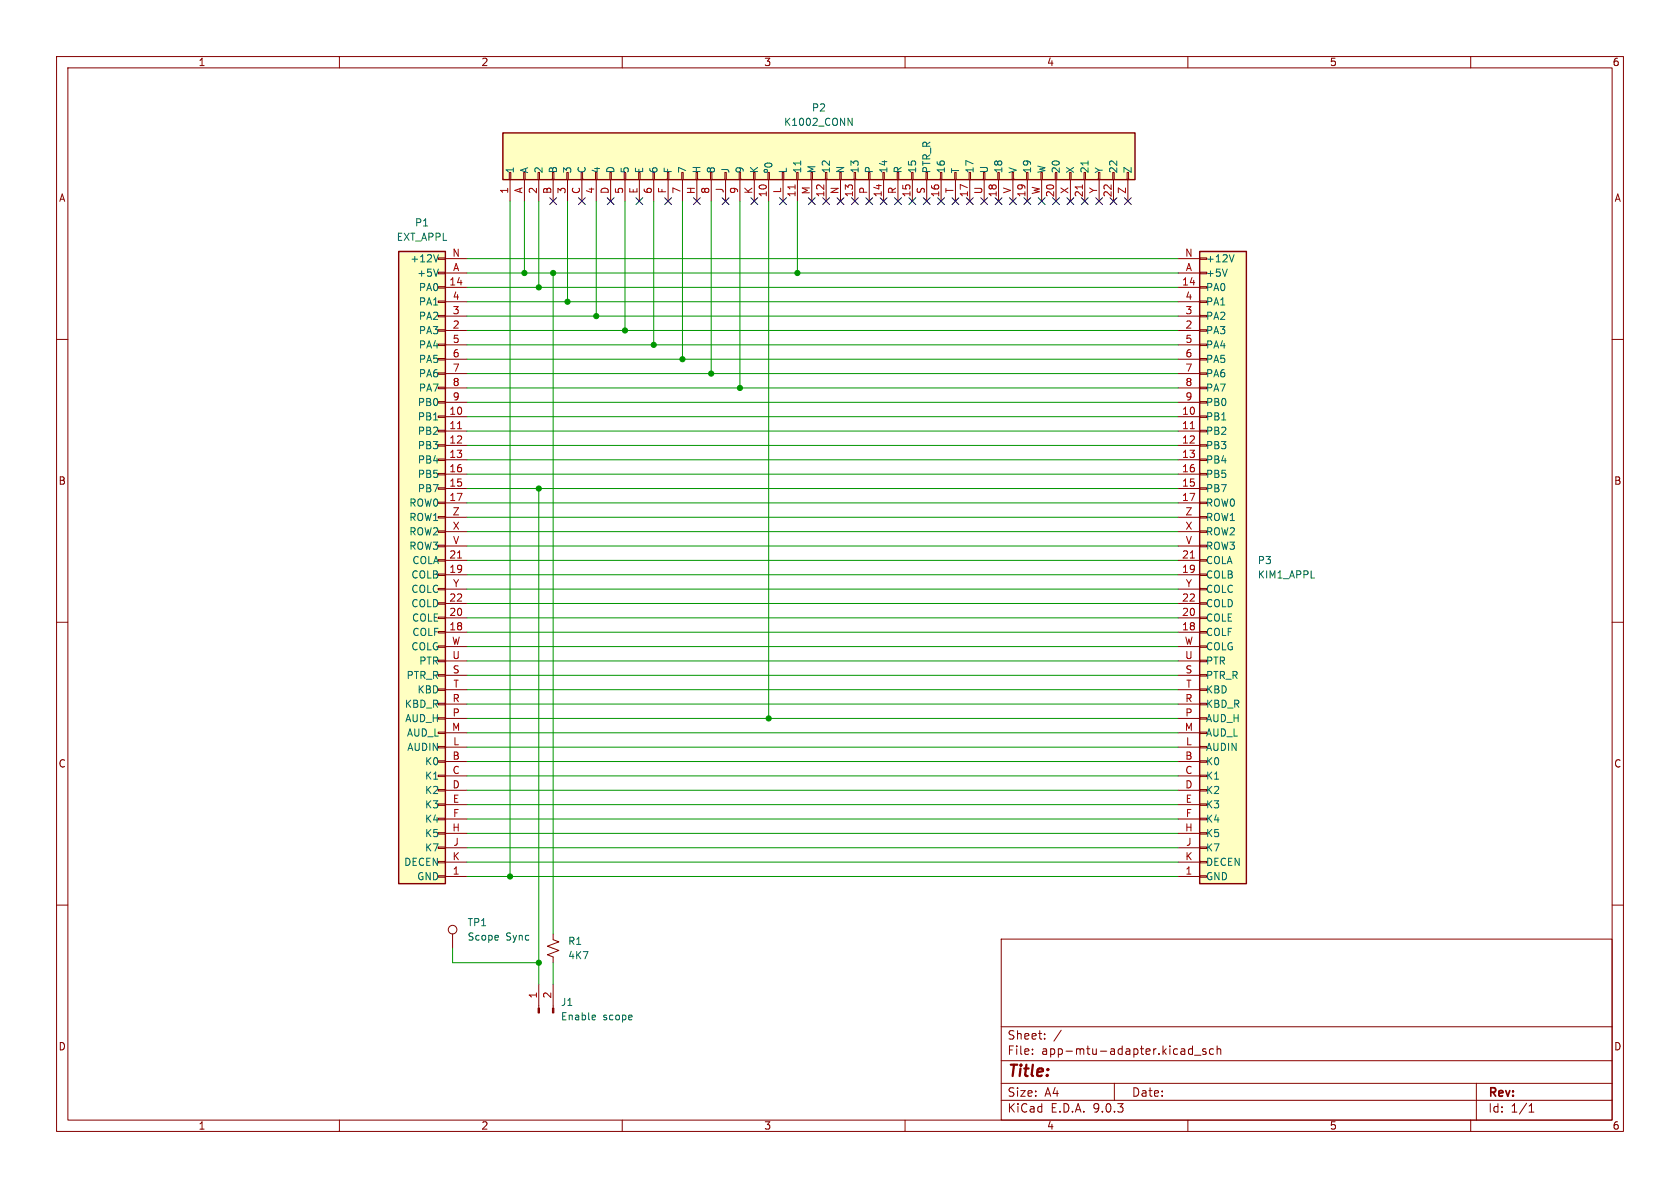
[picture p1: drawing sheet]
<svg xmlns="http://www.w3.org/2000/svg" width="297mm" height="210mm" viewBox="0 0 297 210" stroke-linecap="round" stroke-linejoin="round" font-family="sans-serif">
<g fill="none" stroke="#840000" stroke-width=".18">
<path d="M10 10h277v190h-277zM12 12h273v186h-273zM60 10v2M110 10v2M160 10v2M210 10v2M260 10v2M10 60h2M285 60h2M10 110h2M285 110h2M10 160h2"/>
<path d="M177 166h108v32h-108zM285 160h2M60 198v2M110 198v2M160 198v2M177 194.5h108M177 191.5h108M177 187.5h108M177 181.5h108M182.5 186.3v.1M182.5 185.5v.1M184.7 183.6v.1"/>
<path d="M184.7 182.8v.1M187.6 182.1l-1.3 2M197 191.5v3M210 198v2M210.8 184.9v1.5M210.8 185.5l-.4-.1-.3 .3v.4l.1 .2h.6M211.2 186.5h1.1M213.2 185.5l-.4-.1-.2 .2 .1 .2 .5 .2v.3h-.6M214.5 185.5l-.4-.1-.3 .3v.4l.2 .2h.5M215.2 185.5l.2-.1 .3 .1 .1 .9M215.2 184.9v1.5M260 198v2"/>
<path d="M261 191.5v6.5M270.3 196.6h.9M270.3 195.5l.4-.4v1.5"/>
</g>
<path d="M88.9 23.5h111.8v8.3h-111.8z" fill="#ffffc2"/>
<path d="M88.9 23.5h111.8v8.3h-111.8z" fill="none" stroke="#840000" stroke-width=".25"/>
<g fill="none" stroke="#840000" stroke-width=".18">
<path d="M90 30.5h.3v1.3h-.3zM90.2 31.8v3.8M92.6 30.5h.2v1.3h-.2zM92.7 31.8v3.8M95.1 30.5h.3v1.3h-.3zM95.2 31.8v3.8M97.7 30.5h.2v1.3h-.2zM97.8 31.8v3.8M100.2 30.5h.3v1.3h-.3zM100.3 31.8v3.8M102.7 30.5h.3v1.3h-.3zM102.9 31.8v3.8"/>
<path d="M105.3 30.5h.2v1.3h-.2zM105.4 31.8v3.8M107.8 30.5h.3v1.3h-.3zM107.9 31.8v3.8M110.4 30.5h.2v1.3h-.2zM110.5 31.8v3.8M112.9 30.5h.3v1.3h-.3zM113 31.8v3.8M115.4 30.5h.3v1.3h-.3zM115.6 31.8v3.8M118 30.5h.2v1.3h-.2zM118.1 31.8v3.8"/>
<path d="M120.5 30.5h.3v1.3h-.3zM120.6 31.8v3.8M123.1 30.5h.2v1.3h-.2zM123.2 31.8v3.8M125.6 30.5h.3v1.3h-.3zM125.7 31.8v3.8M128.1 30.5h.3v1.3h-.3zM128.3 31.8v3.8M130.7 30.5h.2v1.3h-.2zM130.8 31.8v3.8M133.2 30.5h.3v1.3h-.3zM133.3 31.8v3.8"/>
<path d="M135.8 30.5h.2v1.3h-.2zM135.9 31.8v3.8M138.3 30.5h.3v1.3h-.3zM138.4 31.8v3.8M140.8 30.5h.3v1.3h-.3zM141 31.8v3.8M143.4 30.5h.2v1.3h-.2zM143.5 31.8v3.8M145.9 30.5h.3v1.3h-.3zM146 31.8v3.8M148.5 30.5h.2v1.3h-.2zM148.6 31.8v3.8"/>
<path d="M151 30.5h.3v1.3h-.3zM151.1 31.8v3.8M153.5 30.5h.3v1.3h-.3zM153.7 31.8v3.8M156.1 30.5h.2v1.3h-.2zM156.2 31.8v3.8M158.6 30.5h.3v1.3h-.3zM158.7 31.8v3.8M161.2 30.5h.2v1.3h-.2zM161.3 31.8v3.8M163.7 30.5h.3v1.3h-.3zM163.8 31.8v3.8"/>
<path d="M166.2 30.5h.3v1.3h-.3zM166.4 31.8v3.8M168.8 30.5h.2v1.3h-.2zM168.9 31.8v3.8M171.3 30.5h.3v1.3h-.3zM171.4 31.8v3.8M173.9 30.5h.2v1.3h-.2zM174 31.8v3.8M176.4 30.5h.3v1.3h-.3zM176.5 31.8v3.8M178.9 30.5h.3v1.3h-.3zM179.1 31.8v3.8"/>
<path d="M181.5 30.5h.2v1.3h-.2zM181.6 31.8v3.8M184 30.5h.3v1.3h-.3zM184.1 31.8v3.8M186.6 30.5h.2v1.3h-.2zM186.7 31.8v3.8M189.1 30.5h.3v1.3h-.3zM189.2 31.8v3.8M191.6 30.5h.3v1.3h-.3zM191.8 31.8v3.8M194.2 30.5h.2v1.3h-.2zM194.3 31.8v3.8"/>
<path d="M196.7 30.5h.3v1.3h-.3zM196.8 31.8v3.8M199.3 30.5h.2v1.3h-.2zM199.4 31.8v3.8M95.2 174v4.2M97.8 165.1v1l1 .4-2 .8 2 .7-2 .8 1 .4v1M97.8 174v4.2"/>
</g>
<path d="M135.1 30h.5v.4h-.5zM135.3 29a.75 .75 0 0 1 1.2 .2 .72 .72 0 0 1-1.3-.1zM141.5 28.5v.7M149.9 20.9l.7 1.3v-1.3M192.3 28.5v.7M105.1 179.4l.2 .3-.6 .2M105.2 180.2l-.1 .1" fill="none" stroke="#006464" stroke-width=".18"/>
<path d="M140.6 32.7v.7M191.4 32.7v.7" fill="none" stroke="#a90000" stroke-width=".18"/>
<g fill="#840000" stroke="#840000" stroke-width=".18">
<path d="M95.1 178.2h.3v.9h-.3z"/>
<path d="M97.7 178.2h.2v.9h-.2z"/>
</g>
<path d="M70.5 44.5h8.2v111.7h-8.2z" fill="#ffffc2"/>
<path d="M70.5 44.5h8.2v111.7h-8.2z" fill="none" stroke="#840000" stroke-width=".25"/>
<g fill="none" stroke="#840000" stroke-width=".18">
<path d="M77.5 45.6h1.2v.2h-1.2zM77.5 48.1h1.2v.3h-1.2zM77.5 50.7h1.2v.2h-1.2zM77.5 53.2h1.2v.3h-1.2zM77.5 55.8h1.2v.2h-1.2zM77.5 58.3h1.2v.2h-1.2zM78.7 45.7h3.8M78.7 48.3h3.8M78.7 50.8h3.8M78.7 53.3h3.8M78.7 55.9h3.8M78.7 58.4h3.8"/>
<path d="M77.5 60.8h1.2v.3h-1.2zM77.5 63.4h1.2v.2h-1.2zM77.5 65.9h1.2v.3h-1.2zM77.5 68.5h1.2v.2h-1.2zM77.5 71h1.2v.2h-1.2zM77.5 73.5h1.2v.3h-1.2zM77.5 76.1h1.2v.2h-1.2zM77.5 78.6h1.2v.3h-1.2zM78.7 61h3.8M78.7 63.5h3.8M78.7 66h3.8M78.7 68.6h3.8"/>
<path d="M78.7 71.1h3.8M78.7 73.7h3.8M78.7 76.2h3.8M78.7 78.7h3.8M77.5 81.2h1.2v.2h-1.2zM77.5 83.7h1.2v.2h-1.2zM77.5 86.2h1.2v.3h-1.2zM77.5 88.8h1.2v.2h-1.2zM77.5 91.3h1.2v.3h-1.2zM77.5 93.9h1.2v.2h-1.2zM77.5 96.4h1.2v.2h-1.2zM77.5 98.9h1.2v.3h-1.2z"/>
<path d="M78.7 81.3h3.8M78.7 83.8h3.8M78.7 86.4h3.8M78.7 88.9h3.8M78.7 91.4h3.8M78.7 94h3.8M78.7 96.5h3.8M78.7 99.1h3.8M77.5 101.5h1.2v.2h-1.2zM77.5 104h1.2v.3h-1.2zM77.5 106.6h1.2v.2h-1.2zM77.5 109.1h1.2v.2h-1.2z"/>
<path d="M77.5 111.6h1.2v.3h-1.2zM77.5 114.2h1.2v.2h-1.2zM77.5 116.7h1.2v.3h-1.2zM77.5 119.3h1.2v.2h-1.2zM78.7 101.6h3.8M78.7 104.1h3.8M78.7 106.7h3.8M78.7 109.2h3.8M78.7 111.8h3.8M78.7 114.3h3.8M78.7 116.8h3.8M78.7 119.4h3.8"/>
<path d="M77.5 121.8h1.2v.2h-1.2zM77.5 124.3h1.2v.3h-1.2zM77.5 126.9h1.2v.2h-1.2zM77.5 129.4h1.2v.3h-1.2zM77.5 132h1.2v.2h-1.2zM77.5 134.5h1.2v.2h-1.2zM77.5 137h1.2v.3h-1.2zM77.5 139.6h1.2v.2h-1.2zM78.7 121.9h3.8M78.7 124.5h3.8M78.7 127h3.8M78.7 129.5h3.8"/>
<path d="M78.7 132.1h3.8M78.7 134.6h3.8M78.7 137.2h3.8M78.7 139.7h3.8M77.5 142.1h1.2v.3h-1.2zM77.5 144.7h1.2v.2h-1.2zM77.5 147.2h1.2v.2h-1.2zM77.5 149.7h1.2v.3h-1.2zM77.5 152.3h1.2v.2h-1.2zM77.5 154.8h1.2v.3h-1.2zM78.7 142.2h3.8M78.7 144.8h3.8"/>
<path d="M78.7 147.3h3.8M78.7 149.9h3.8M78.7 152.4h3.8M78.7 154.9h3.8M80 165.1v2.5"/>
<circle cx="80" cy="164.3" r=".76"/>
</g>
<path d="M77.5 45l-.4 1.3M77.5 47.6l-.4 1.2" fill="none" stroke="#006464" stroke-width=".18"/>
<path d="M80.9 75.8h.7M80.9 98.6h.7" fill="none" stroke="#a90000" stroke-width=".18"/>
<path d="M212.1 44.5h8.2v111.7h-8.2z" fill="#ffffc2"/>
<path d="M212.1 44.5h8.2v111.7h-8.2z" fill="none" stroke="#840000" stroke-width=".25"/>
<g fill="none" stroke="#840000" stroke-width=".18">
<path d="M208.3 45.7h3.8M208.3 48.3h3.8M208.3 50.8h3.8M208.3 53.3h3.8M208.3 55.9h3.8M208.3 58.4h3.8M212.1 45.6h1.3v.2h-1.3zM212.1 48.1h1.3v.3h-1.3zM212.1 50.7h1.3v.2h-1.3zM212.1 53.2h1.3v.3h-1.3zM212.1 55.8h1.3v.2h-1.3zM212.1 58.3h1.3v.2h-1.3z"/>
<path d="M208.3 61h3.8M208.3 63.5h3.8M208.3 66h3.8M208.3 68.6h3.8M208.3 71.1h3.8M208.3 73.7h3.8M208.3 76.2h3.8M208.3 78.7h3.8M212.1 60.8h1.3v.3h-1.3zM212.1 63.4h1.3v.2h-1.3zM212.1 65.9h1.3v.3h-1.3zM212.1 68.5h1.3v.2h-1.3z"/>
<path d="M212.1 71h1.3v.2h-1.3zM212.1 73.5h1.3v.3h-1.3zM212.1 76.1h1.3v.2h-1.3zM212.1 78.6h1.3v.3h-1.3zM208.3 81.3h3.8M208.3 83.8h3.8M208.3 86.4h3.8M208.3 88.9h3.8M208.3 91.4h3.8M208.3 94h3.8M208.3 96.5h3.8M208.3 99.1h3.8"/>
<path d="M212.1 81.2h1.3v.2h-1.3zM212.1 83.7h1.3v.2h-1.3zM212.1 86.2h1.3v.3h-1.3zM212.1 88.8h1.3v.2h-1.3zM212.1 91.3h1.3v.3h-1.3zM212.1 93.9h1.3v.2h-1.3zM212.1 96.4h1.3v.2h-1.3zM212.1 98.9h1.3v.3h-1.3zM208.3 101.6h3.8M208.3 104.1h3.8M208.3 106.7h3.8M208.3 109.2h3.8"/>
<path d="M208.3 111.8h3.8M208.3 114.3h3.8M208.3 116.8h3.8M208.3 119.4h3.8M212.1 101.5h1.3v.2h-1.3zM212.1 104h1.3v.3h-1.3zM212.1 106.6h1.3v.2h-1.3zM212.1 109.1h1.3v.2h-1.3zM212.1 111.6h1.3v.3h-1.3zM212.1 114.2h1.3v.2h-1.3zM212.1 116.7h1.3v.3h-1.3zM212.1 119.3h1.3v.2h-1.3z"/>
<path d="M208.3 121.9h3.8M208.3 124.5h3.8M208.3 127h3.8M208.3 129.5h3.8M208.3 132.1h3.8M208.3 134.6h3.8M208.3 137.2h3.8M208.3 139.7h3.8M212.1 121.8h1.3v.2h-1.3zM212.1 124.3h1.3v.3h-1.3zM212.1 126.9h1.3v.2h-1.3zM212.1 129.4h1.3v.3h-1.3z"/>
<path d="M212.1 132h1.3v.2h-1.3zM212.1 134.5h1.3v.2h-1.3zM212.1 137h1.3v.3h-1.3zM212.1 139.6h1.3v.2h-1.3zM208.3 142.2h3.8M208.3 144.8h3.8M208.3 147.3h3.8M208.3 149.9h3.8M208.3 152.4h3.8M208.3 154.9h3.8M212.1 142.1h1.3v.3h-1.3zM212.1 144.7h1.3v.2h-1.3z"/>
<path d="M212.1 147.2h1.3v.2h-1.3zM212.1 149.7h1.3v.3h-1.3zM212.1 152.3h1.3v.2h-1.3zM212.1 154.8h1.3v.3h-1.3z"/>
</g>
<path d="M217 47.6l-.5 1.2M218.2 45l-.5 1.3" fill="none" stroke="#006464" stroke-width=".18"/>
<path d="M210.4 75.8h.8M210.4 98.6h.8" fill="none" stroke="#a90000" stroke-width=".18"/>
<g fill="none" stroke="#009600" stroke-width=".18">
<path d="M90.2 35.6v119.3M92.7 35.6v12.7M95.2 35.6v15.2M100.3 35.6v17.7M105.4 35.6v20.3M110.5 35.6v22.8M115.6 35.6v25.4M120.6 35.6v27.9M125.7 35.6v30.4M130.8 35.6v33M135.9 35.6v91.4M141 35.6v12.7"/>
<path d="M82.5 48.3h125.8M82.5 58.4h125.8M82.5 55.9h125.8M82.5 50.8h125.8M82.5 45.7h125.8M82.5 53.3h125.8M97.8 48.3v116.8M82.5 71.1h125.8M82.5 63.5h125.8M82.5 66h125.8M82.5 61h125.8M82.5 73.7h125.8"/>
<path d="M82.5 68.6h125.8M82.5 76.2h125.8M82.5 78.7h125.8M82.5 99.1h125.8M82.5 96.5h125.8M82.5 94h125.8M82.5 86.4h125.8M82.5 88.9h125.8M82.5 91.4h125.8M82.5 83.8h125.8M82.5 81.3h125.8M95.2 86.4v87.6"/>
<path d="M82.5 116.8h125.8M82.5 119.4h125.8M82.5 114.3h125.8M82.5 109.2h125.8M82.5 111.8h125.8M82.5 101.6h125.8M82.5 104.1h125.8M82.5 106.7h125.8M82.5 127h125.8M82.5 139.7h125.8M82.5 124.5h125.8M82.5 121.9h125.8"/>
<path d="M82.5 134.6h125.8M82.5 137.2h125.8M82.5 129.5h125.8M82.5 132.1h125.8M82.5 154.9h125.8M82.5 144.8h125.8M82.5 142.2h125.8M82.5 152.4h125.8M82.5 147.3h125.8M82.5 149.9h125.8M80 167.6v2.6h15.2M97.8 170.2v3.8"/>
</g>
<g fill="none" stroke="#000084" stroke-width=".18">
<path d="M97.2 35l1.2 1.2M98.4 35l-1.2 1.2M102.3 35l1.2 1.2M103.5 35l-1.2 1.2M107.3 35l1.3 1.2M108.6 35l-1.3 1.2M112.4 35l1.2 1.2M113.6 35l-1.2 1.2M117.5 35l1.2 1.2M118.7 35l-1.2 1.2M122.6 35l1.2 1.2M123.8 35l-1.2 1.2"/>
<path d="M127.7 35l1.2 1.2M128.9 35l-1.2 1.2M132.7 35l1.3 1.2M134 35l-1.3 1.2M137.8 35l1.2 1.2M139 35l-1.2 1.2M142.9 35l1.2 1.2M144.1 35l-1.2 1.2M145.4 35l1.3 1.2M146.7 35l-1.3 1.2M148 35l1.2 1.2M149.2 35l-1.2 1.2"/>
<path d="M150.5 35l1.2 1.2M151.7 35l-1.2 1.2M153.1 35l1.2 1.2M154.3 35l-1.2 1.2M155.6 35l1.2 1.2M156.8 35l-1.2 1.2M158.1 35l1.3 1.2M159.4 35l-1.3 1.2M160.7 35l1.2 1.2M161.9 35l-1.2 1.2M163.2 35l1.2 1.2M164.4 35l-1.2 1.2"/>
<path d="M165.8 35l1.2 1.2M167 35l-1.2 1.2M168.3 35l1.2 1.2M169.5 35l-1.2 1.2M170.8 35l1.3 1.2M172.1 35l-1.3 1.2M173.4 35l1.2 1.2M174.6 35l-1.2 1.2M175.9 35l1.2 1.2M177.1 35l-1.2 1.2M178.5 35l1.2 1.2M179.7 35l-1.2 1.2"/>
<path d="M181 35l1.2 1.2M182.2 35l-1.2 1.2M183.5 35l1.3 1.2M184.8 35l-1.3 1.2M186.1 35l1.2 1.2M187.3 35l-1.2 1.2M188.6 35l1.2 1.2M189.8 35l-1.2 1.2M191.2 35l1.2 1.2M192.4 35l-1.2 1.2M193.7 35l1.2 1.2M194.9 35l-1.2 1.2"/>
<path d="M196.2 35l1.3 1.2M197.5 35l-1.3 1.2M198.8 35l1.2 1.2M200 35l-1.2 1.2"/>
</g>
<g fill="#009600" stroke="#009600" stroke-width=".18">
<circle cx="135.9" cy="127" r=".46"/>
<circle cx="141" cy="48.3" r=".46"/>
<circle cx="92.7" cy="48.3" r=".46"/>
<circle cx="130.8" cy="68.6" r=".46"/>
<circle cx="125.7" cy="66" r=".46"/>
<circle cx="95.2" cy="86.4" r=".46"/>
<circle cx="97.8" cy="48.3" r=".46"/>
<circle cx="95.2" cy="50.8" r=".46"/>
<circle cx="120.6" cy="63.5" r=".46"/>
<circle cx="115.6" cy="61" r=".46"/>
<circle cx="100.3" cy="53.3" r=".46"/>
<circle cx="105.4" cy="55.9" r=".46"/>
<circle cx="110.5" cy="58.4" r=".46"/>
<circle cx="95.2" cy="170.2" r=".46"/>
<circle cx="90.2" cy="154.9" r=".46"/>
</g>
<text font-size="2.8" fill="#840000" x="178" y="190.9">Title:</text>
<g font-size="2.1" fill="#840000">
<text x="178" y="184">Sheet:</text>
<text x="178" y="186.7">File:</text>
<text x="184.1" y="186.7">app-mtu-adapter.kicad_sch</text>
<text x="178" y="196.9">KiCad</text>
<text x="178" y="194.1">Size:</text>
<text x="184.7" y="194.1">A4</text>
<text x="185.7" y="196.9">E.D.A.</text>
<text x="193.3" y="196.9">9.0.3</text>
<text x="200" y="194.1">Date:</text>
<text x="263" y="194.3">Rev:</text>
<text x="263" y="196.9">Id:</text>
<text x="267.1" y="196.9">1/1</text>
</g>
<g font-size="1.8" fill="#840000">
<text x="35" y="11.9">1</text>
<text x="85" y="11.9">2</text>
<text x="135" y="11.9">3</text>
<text x="185" y="11.9">4</text>
<text x="235" y="11.9">5</text>
<text x="285" y="11.9">6</text>
<text x="10.3" y="35.9">A</text>
<text x="285.3" y="35.9">A</text>
<text x="10.3" y="85.9">B</text>
<text x="285.3" y="85.9">B</text>
<text x="10.3" y="135.9">C</text>
<text x="285.3" y="135.9">C</text>
<text x="10.3" y="185.9">D</text>
<text x="285.3" y="185.9">D</text>
<text x="35" y="199.9">1</text>
<text x="85" y="199.9">2</text>
<text x="135" y="199.9">3</text>
<text x="185" y="199.9">4</text>
<text x="235" y="199.9">5</text>
<text x="285" y="199.9">6</text>
</g>
<g font-size="1.8" fill="#006464">
<text x="138.5" y="22.5">K1002_CONN</text>
<text x="143.4" y="19.9">P2</text>
<text x="91" y="30.7" transform="rotate(-90 91 30.7)">1</text>
<text x="93.6" y="30.7" transform="rotate(-90 93.6 30.7)">A</text>
<text x="96.1" y="30.7" transform="rotate(-90 96.1 30.7)">2</text>
<text x="98.7" y="30.7" transform="rotate(-90 98.7 30.7)">B</text>
<text x="101.2" y="30.7" transform="rotate(-90 101.2 30.7)">3</text>
<text x="103.7" y="30.7" transform="rotate(-90 103.7 30.7)">C</text>
<text x="106.3" y="30.7" transform="rotate(-90 106.3 30.7)">4</text>
<text x="108.8" y="30.7" transform="rotate(-90 108.8 30.7)">D</text>
<text x="111.4" y="30.7" transform="rotate(-90 111.4 30.7)">5</text>
<text x="113.9" y="30.7" transform="rotate(-90 113.9 30.7)">E</text>
<text x="116.4" y="30.7" transform="rotate(-90 116.4 30.7)">6</text>
<text x="119" y="30.7" transform="rotate(-90 119 30.7)">F</text>
<text x="121.5" y="30.7" transform="rotate(-90 121.5 30.7)">7</text>
<text x="124.1" y="30.7" transform="rotate(-90 124.1 30.7)">H</text>
<text x="126.6" y="30.7" transform="rotate(-90 126.6 30.7)">8</text>
<text x="129.1" y="30.7" transform="rotate(-90 129.1 30.7)">J</text>
<text x="131.7" y="30.7" transform="rotate(-90 131.7 30.7)">9</text>
<text x="134.2" y="30.7" transform="rotate(-90 134.2 30.7)">K</text>
<text x="139.3" y="30.7" transform="rotate(-90 139.3 30.7)">L</text>
<text x="141.8" y="30.7" transform="rotate(-90 141.8 30.7)">11</text>
<text x="144.4" y="30.7" transform="rotate(-90 144.4 30.7)">M</text>
<text x="146.9" y="30.7" transform="rotate(-90 146.9 30.7)">12</text>
<text x="149.5" y="30.7" transform="rotate(-90 149.5 30.7)">N</text>
<text x="152" y="30.7" transform="rotate(-90 152 30.7)">13</text>
<text x="154.5" y="30.7" transform="rotate(-90 154.5 30.7)">P</text>
<text x="157.1" y="30.7" transform="rotate(-90 157.1 30.7)">14</text>
<text x="159.6" y="30.7" transform="rotate(-90 159.6 30.7)">R</text>
<text x="162.2" y="30.7" transform="rotate(-90 162.2 30.7)">15</text>
<text x="164.7" y="30.7" transform="rotate(-90 164.7 30.7)">PTR_R</text>
<text x="167.2" y="30.7" transform="rotate(-90 167.2 30.7)">16</text>
<text x="169.8" y="30.7" transform="rotate(-90 169.8 30.7)">T</text>
<text x="172.3" y="30.7" transform="rotate(-90 172.3 30.7)">17</text>
<text x="174.9" y="30.7" transform="rotate(-90 174.9 30.7)">U</text>
<text x="177.4" y="30.7" transform="rotate(-90 177.4 30.7)">18</text>
<text x="179.9" y="30.7" transform="rotate(-90 179.9 30.7)">V</text>
<text x="182.5" y="30.7" transform="rotate(-90 182.5 30.7)">19</text>
<text x="185" y="30.7" transform="rotate(-90 185 30.7)">W</text>
<text x="187.6" y="30.7" transform="rotate(-90 187.6 30.7)">20</text>
<text x="190.1" y="30.7" transform="rotate(-90 190.1 30.7)">X</text>
<text x="192.6" y="30.7" transform="rotate(-90 192.6 30.7)">21</text>
<text x="195.2" y="30.7" transform="rotate(-90 195.2 30.7)">Y</text>
<text x="197.7" y="30.7" transform="rotate(-90 197.7 30.7)">22</text>
<text x="200.3" y="30.7" transform="rotate(-90 200.3 30.7)">Z</text>
<text x="73.3" y="40.2">P1</text>
<text x="70" y="42.8">EXT_APPL</text>
<text x="72.4" y="46.6">+12V</text>
<text x="213.1" y="46.6">+12V</text>
<text x="73.7" y="49.1">+5V</text>
<text x="74" y="51.7">PA0</text>
<text x="213.1" y="49.1">+5V</text>
<text x="213.1" y="51.7">PA0</text>
<text x="74" y="54.2">PA1</text>
<text x="74" y="56.7">PA2</text>
<text x="74" y="59.3">PA3</text>
<text x="213.1" y="54.2">PA1</text>
<text x="213.1" y="56.7">PA2</text>
<text x="213.1" y="59.3">PA3</text>
<text x="74" y="61.8">PA4</text>
<text x="74" y="64.4">PA5</text>
<text x="213.1" y="61.8">PA4</text>
<text x="213.1" y="64.4">PA5</text>
<text x="73.8" y="72">PB0</text>
<text x="74" y="66.9">PA6</text>
<text x="74" y="69.4">PA7</text>
<text x="213.1" y="66.9">PA6</text>
<text x="213.1" y="69.4">PA7</text>
<text x="213.1" y="72">PB0</text>
<text x="73.8" y="74.5">PB1</text>
<text x="73.8" y="77.1">PB2</text>
<text x="213.1" y="74.5">PB1</text>
<text x="213.1" y="77.1">PB2</text>
<text x="73.8" y="79.6">PB3</text>
<text x="73.8" y="82.1">PB4</text>
<text x="213.1" y="79.6">PB3</text>
<text x="213.1" y="82.1">PB4</text>
<text x="72.3" y="89.8">ROW0</text>
<text x="73.8" y="84.7">PB5</text>
<text x="73.8" y="87.2">PB7</text>
<text x="213.1" y="84.7">PB5</text>
<text x="213.1" y="87.2">PB7</text>
<text x="213.1" y="89.8">ROW0</text>
<text x="72.3" y="92.3">ROW1</text>
<text x="72.3" y="94.8">ROW2</text>
<text x="213.1" y="92.3">ROW1</text>
<text x="213.1" y="94.8">ROW2</text>
<text x="72.3" y="97.4">ROW3</text>
<text x="72.8" y="99.9">COLA</text>
<text x="213.1" y="97.4">ROW3</text>
<text x="213.1" y="99.9">COLA</text>
<text x="222.3" y="99.9">P3</text>
<text x="72.6" y="102.5">COLB</text>
<text x="72.6" y="105">COLC</text>
<text x="72.6" y="107.5">COLD</text>
<text x="213.1" y="102.5">COLB</text>
<text x="213.1" y="105">COLC</text>
<text x="213.1" y="107.5">COLD</text>
<text x="222.3" y="102.5">KIM1_APPL</text>
<text x="72.7" y="110.1">COLE</text>
<text x="72.8" y="112.6">COLF</text>
<text x="213.1" y="110.1">COLE</text>
<text x="213.1" y="112.6">COLF</text>
<text x="72.6" y="115.2">COLG</text>
<text x="74" y="117.7">PTR</text>
<text x="213.1" y="115.2">COLG</text>
<text x="213.1" y="117.7">PTR</text>
<text x="71.5" y="125.3">KBD_R</text>
<text x="71.8" y="120.2">PTR_R</text>
<text x="73.7" y="122.8">KBD</text>
<text x="213.1" y="120.2">PTR_R</text>
<text x="213.1" y="122.8">KBD</text>
<text x="213.1" y="125.3">KBD_R</text>
<text x="71.5" y="127.9">AUD_H</text>
<text x="71.8" y="130.4">AUD_L</text>
<text x="213.1" y="127.9">AUD_H</text>
<text x="213.1" y="130.4">AUD_L</text>
<text x="71.9" y="132.9">AUDIN</text>
<text x="75" y="135.5">K0</text>
<text x="213.1" y="132.9">AUDIN</text>
<text x="213.1" y="135.5">K0</text>
<text x="75" y="138">K1</text>
<text x="75" y="140.6">K2</text>
<text x="75" y="143.1">K3</text>
<text x="213.1" y="138">K1</text>
<text x="213.1" y="140.6">K2</text>
<text x="213.1" y="143.1">K3</text>
<text x="75" y="145.6">K4</text>
<text x="75" y="148.2">K5</text>
<text x="213.1" y="145.6">K4</text>
<text x="213.1" y="148.2">K5</text>
<text x="71.4" y="153.3">DECEN</text>
<text x="73.7" y="155.8">GND</text>
<text x="75" y="150.7">K7</text>
<text x="213.1" y="150.7">K7</text>
<text x="213.1" y="153.3">DECEN</text>
<text x="213.1" y="155.8">GND</text>
<text x="82.6" y="163.9">TP1</text>
<text x="82.6" y="166.5">Scope</text>
<text x="89.4" y="166.5">Sync</text>
<text x="100.3" y="167.2">R1</text>
<text x="100.3" y="169.8">4K7</text>
<text x="99.1" y="178">J1</text>
<text x="99.1" y="180.6">Enable</text>
<text x="106.6" y="180.6">scope</text>
</g>
<g font-size="1.8" fill="#a90000">
<text x="89.9" y="34.4" transform="rotate(-90 89.9 34.4)">1</text>
<text x="92.5" y="34.3" transform="rotate(-90 92.5 34.3)">A</text>
<text x="95" y="34.4" transform="rotate(-90 95 34.4)">2</text>
<text x="97.5" y="34.4" transform="rotate(-90 97.5 34.4)">B</text>
<text x="100.1" y="34.4" transform="rotate(-90 100.1 34.4)">3</text>
<text x="102.6" y="34.4" transform="rotate(-90 102.6 34.4)">C</text>
<text x="105.2" y="34.4" transform="rotate(-90 105.2 34.4)">4</text>
<text x="107.7" y="34.4" transform="rotate(-90 107.7 34.4)">D</text>
<text x="110.2" y="34.4" transform="rotate(-90 110.2 34.4)">5</text>
<text x="112.8" y="34.3" transform="rotate(-90 112.8 34.3)">E</text>
<text x="115.3" y="34.4" transform="rotate(-90 115.3 34.4)">6</text>
<text x="117.9" y="34.3" transform="rotate(-90 117.9 34.3)">F</text>
<text x="120.4" y="34.4" transform="rotate(-90 120.4 34.4)">7</text>
<text x="122.9" y="34.4" transform="rotate(-90 122.9 34.4)">H</text>
<text x="125.5" y="34.4" transform="rotate(-90 125.5 34.4)">8</text>
<text x="128" y="34.2" transform="rotate(-90 128 34.2)">J</text>
<text x="130.6" y="34.4" transform="rotate(-90 130.6 34.4)">9</text>
<text x="133.1" y="34.4" transform="rotate(-90 133.1 34.4)">K</text>
<text x="135.6" y="35" transform="rotate(-90 135.6 35)">10</text>
<text x="138.2" y="34.3" transform="rotate(-90 138.2 34.3)">L</text>
<text x="140.7" y="35" transform="rotate(-90 140.7 35)">11</text>
<text x="143.3" y="34.5" transform="rotate(-90 143.3 34.5)">M</text>
<text x="145.8" y="35" transform="rotate(-90 145.8 35)">12</text>
<text x="148.3" y="34.4" transform="rotate(-90 148.3 34.4)">N</text>
<text x="150.9" y="35" transform="rotate(-90 150.9 35)">13</text>
<text x="153.4" y="34.4" transform="rotate(-90 153.4 34.4)">P</text>
<text x="156" y="35" transform="rotate(-90 156 35)">14</text>
<text x="158.5" y="34.4" transform="rotate(-90 158.5 34.4)">R</text>
<text x="161" y="35" transform="rotate(-90 161 35)">15</text>
<text x="163.6" y="34.4" transform="rotate(-90 163.6 34.4)">S</text>
<text x="166.1" y="35" transform="rotate(-90 166.1 35)">16</text>
<text x="168.7" y="34.2" transform="rotate(-90 168.7 34.2)">T</text>
<text x="171.2" y="35" transform="rotate(-90 171.2 35)">17</text>
<text x="173.7" y="34.4" transform="rotate(-90 173.7 34.4)">U</text>
<text x="176.3" y="35" transform="rotate(-90 176.3 35)">18</text>
<text x="178.8" y="34.3" transform="rotate(-90 178.8 34.3)">V</text>
<text x="181.4" y="35" transform="rotate(-90 181.4 35)">19</text>
<text x="183.9" y="34.5" transform="rotate(-90 183.9 34.5)">W</text>
<text x="186.4" y="35" transform="rotate(-90 186.4 35)">20</text>
<text x="189" y="34.4" transform="rotate(-90 189 34.4)">X</text>
<text x="191.5" y="35" transform="rotate(-90 191.5 35)">21</text>
<text x="194.1" y="34.3" transform="rotate(-90 194.1 34.3)">Y</text>
<text x="196.6" y="35" transform="rotate(-90 196.6 35)">22</text>
<text x="199.1" y="34.4" transform="rotate(-90 199.1 34.4)">Z</text>
<text x="79.9" y="45.5">N</text>
<text x="209.4" y="45.5">N</text>
<text x="79.3" y="50.5">14</text>
<text x="79.9" y="53.1">4</text>
<text x="80" y="48">A</text>
<text x="208.9" y="50.5">14</text>
<text x="209.5" y="53.1">4</text>
<text x="209.5" y="48">A</text>
<text x="79.9" y="55.6">3</text>
<text x="79.9" y="58.2">2</text>
<text x="209.5" y="55.6">3</text>
<text x="209.5" y="58.2">2</text>
<text x="79.9" y="60.7">5</text>
<text x="79.9" y="63.2">6</text>
<text x="79.9" y="65.8">7</text>
<text x="209.5" y="60.7">5</text>
<text x="209.5" y="63.2">6</text>
<text x="209.5" y="65.8">7</text>
<text x="79.9" y="68.3">8</text>
<text x="79.9" y="70.9">9</text>
<text x="209.5" y="68.3">8</text>
<text x="209.5" y="70.9">9</text>
<text x="79.3" y="73.4">10</text>
<text x="79.3" y="75.9">11</text>
<text x="208.9" y="73.4">10</text>
<text x="208.9" y="75.9">11</text>
<text x="79.3" y="78.5">12</text>
<text x="79.3" y="81">13</text>
<text x="79.3" y="83.6">16</text>
<text x="208.9" y="78.5">12</text>
<text x="208.9" y="81">13</text>
<text x="208.9" y="83.6">16</text>
<text x="79.3" y="86.1">15</text>
<text x="79.3" y="88.6">17</text>
<text x="208.9" y="86.1">15</text>
<text x="208.9" y="88.6">17</text>
<text x="79.9" y="91.2">Z</text>
<text x="79.9" y="93.7">X</text>
<text x="209.5" y="91.2">Z</text>
<text x="209.5" y="93.7">X</text>
<text x="79.3" y="98.8">21</text>
<text x="79.3" y="101.3">19</text>
<text x="80" y="96.3">V</text>
<text x="208.9" y="98.8">21</text>
<text x="208.9" y="101.3">19</text>
<text x="209.5" y="96.3">V</text>
<text x="79.3" y="106.4">22</text>
<text x="80" y="103.9">Y</text>
<text x="208.9" y="106.4">22</text>
<text x="209.5" y="103.9">Y</text>
<text x="79.3" y="109">20</text>
<text x="79.3" y="111.5">18</text>
<text x="208.9" y="109">20</text>
<text x="208.9" y="111.5">18</text>
<text x="79.8" y="114">W</text>
<text x="79.9" y="116.6">U</text>
<text x="79.9" y="119.1">S</text>
<text x="209.4" y="114">W</text>
<text x="209.4" y="116.6">U</text>
<text x="209.5" y="119.1">S</text>
<text x="79.9" y="124.2">R</text>
<text x="80.1" y="121.7">T</text>
<text x="209.4" y="124.2">R</text>
<text x="209.6" y="121.7">T</text>
<text x="79.8" y="129.3">M</text>
<text x="79.9" y="126.7">P</text>
<text x="80" y="131.8">L</text>
<text x="209.4" y="129.3">M</text>
<text x="209.4" y="126.7">P</text>
<text x="209.6" y="131.8">L</text>
<text x="79.9" y="134.4">B</text>
<text x="79.9" y="136.9">C</text>
<text x="209.4" y="134.4">B</text>
<text x="209.4" y="136.9">C</text>
<text x="79.9" y="139.4">D</text>
<text x="80" y="142">E</text>
<text x="209.4" y="139.4">D</text>
<text x="209.5" y="142">E</text>
<text x="79.9" y="147.1">H</text>
<text x="80" y="144.5">F</text>
<text x="80.1" y="149.6">J</text>
<text x="209.4" y="147.1">H</text>
<text x="209.5" y="144.5">F</text>
<text x="209.6" y="149.6">J</text>
<text x="79.9" y="152.1">K</text>
<text x="79.9" y="154.7">1</text>
<text x="209.4" y="152.1">K</text>
<text x="209.5" y="154.7">1</text>
<text x="95" y="176.6" transform="rotate(-90 95 176.6)">1</text>
<text x="97.5" y="176.6" transform="rotate(-90 97.5 176.6)">2</text>
</g>
</svg>
